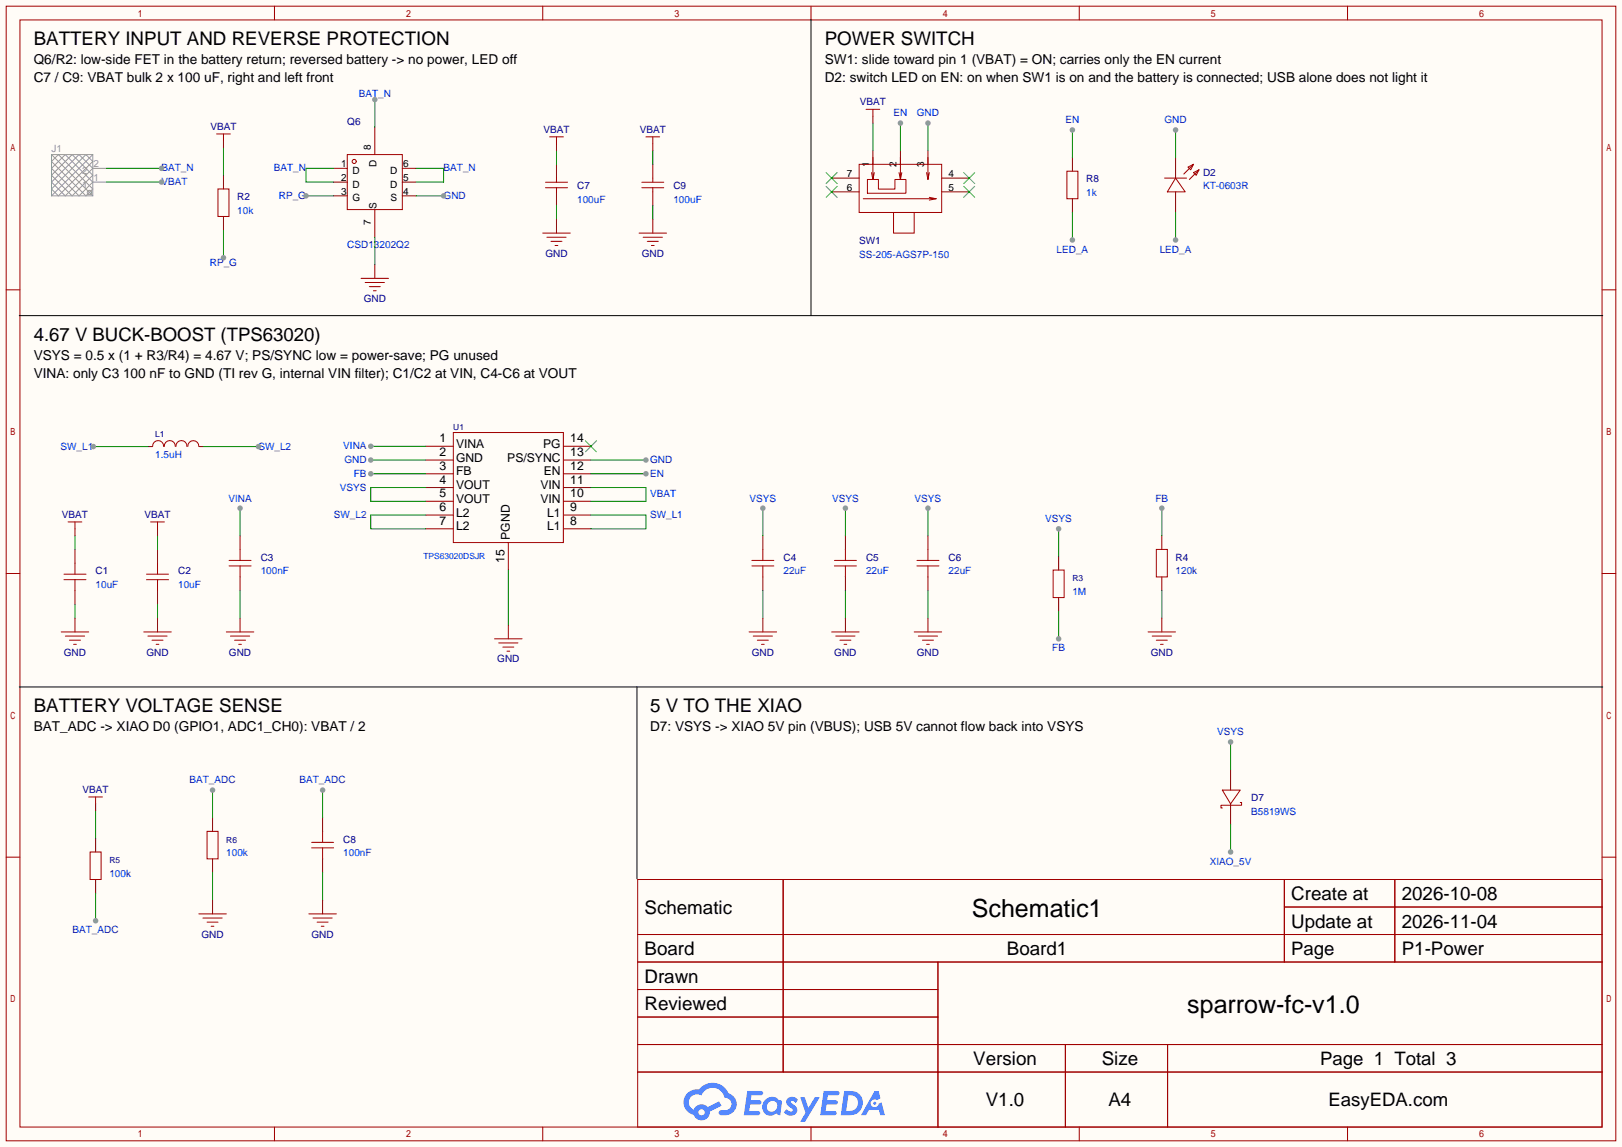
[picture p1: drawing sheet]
<svg xmlns="http://www.w3.org/2000/svg" width="299mm" height="212mm" viewBox="0 0 299 212" stroke-linecap="round" stroke-linejoin="round" font-family="sans-serif">
<path d="M0 0h299.5v211.8h-299.5z" fill="#fffcf7"/>
<g fill="none" stroke="#a10000" stroke-width=".18">
<path d="M1.1 1.1h297.2v209.6h-297.2zM3.7 3.7h292.1v204.5h-292.1zM50.7 1.1v2.6M100.2 1.1v2.6M149.7 1.1v2.6M199.3 1.1v2.6M248.8 1.1v2.6M1.1 53.5h2.6M295.8 53.5h2.5M1.1 105.9h2.6M295.8 105.9h2.5M1.1 158.3h2.6"/>
<path d="M295.8 158.3h2.5M117.7 162.4h178.1v45.8h-178.1zM117.7 172.6h178.1M117.7 177.7h178.1M144.6 162.4v35.6M173.2 177.7v30.5M237.1 162.4v15.3M237.1 167.5h58.7M257.5 162.4v15.3M117.7 182.8h55.5M117.7 192.9h178.1M117.7 187.8h55.5"/>
<path d="M117.7 198h178.1M196.7 192.9v15.3M215.6 192.9v15.3M50.7 208.2v2.5M100.2 208.2v2.5M149.7 208.2v2.5M199.3 208.2v2.5M248.8 208.2v2.5"/>
</g>
<g fill="#5487ff">
<path d="M145.5 202.8a1.3 1.3 0 0 1 1.8 .3l-.4 .6a.54 .54 0 0 0-.9-.2l.1 .2a1.58 1.58 0 0 1 1.1 1.6 1.43 1.43 0 0 1-2.5 .1l.5-.6a.64 .64 0 0 0 .5 .5 .64 .64 0 0 0 .7-.3l-.2-.2a1.6 1.6 0 0 1-1-1.6z"/>
<path d="M147.7 202.7h.9l.7 1.9 1.1-1.9h.9l-2.7 4.5h-.9l1-1.7z"/>
<path d="M138 201.5h1.6a1.31 1.31 0 0 1 1.2 .2 .4 .4 0 0 1-.3 .6h-1.8l-.1 .9h1.6a.4 .4 0 0 1 .4 .4 .4 .4 0 0 1-.4 .4h-1.7l-.2 1.2h.8a1.23 1.23 0 0 1 1.2 .2 .39 .39 0 0 1-.3 .6h-2.7z"/>
<path d="M152.1 201.5h1.6a1.32 1.32 0 0 1 1.3 .2 .39 .39 0 0 1-.4 .6h-1.7l-.2 .9h1.7a.4 .4 0 0 1 .3 .4 .4 .4 0 0 1-.4 .4h-1.7l-.2 1.2h.8a1.23 1.23 0 0 1 1.2 .2 .39 .39 0 0 1-.3 .6h-2.7z"/>
<path d="M161.5 201.5h.7l.4 1.3-.7 .4a.75 .75 0 0 0-1.1 .3 .75 .75 0 0 0 .5 1 .75 .75 0 0 0 .9-.6l.6-.3 .6 2.4h-.9l-.2-1h-1.9l-.5 1h-.9z"/>
<path d="M155.9 201.5l-.7 4.5h1.5a2.27 2.27 0 0 0 2.6-2.3 2.27 2.27 0 0 0-2.7-2.2zM156.6 202.3a1.5 1.5 0 0 1 1.8 1.5 1.5 1.5 0 0 1-1.9 1.4h-.3z"/>
<path d="M141.3 203.1a1.62 1.62 0 0 0-.4 2.1 1.62 1.62 0 0 0 2 .7l.4-.3 .3 .3 .5 .1 .3-2.5-.2-.3h-.4a1.58 1.58 0 0 0-2.5-.1zM141.9 203.6a.99 .99 0 0 1 1.6 .3 .99 .99 0 0 1-.9 1.4 .94 .94 0 0 1-1-.5 .94 .94 0 0 1 .3-1.2z"/>
<path d="M126.9 201.9a2.37 2.37 0 0 0 1.2 4 1.54 1.54 0 0 0 1.7 1 1.54 1.54 0 0 0 1.3-1.6l2.1-1.1-.5-.8-2 1.1a1.57 1.57 0 0 0-2.6 .4 1.5 1.5 0 0 1-.8-2.1 1.5 1.5 0 0 1 2.2-.5 2.23 2.23 0 0 1 2.3-1.4 2.23 2.23 0 0 1 2 1.8 1.16 1.16 0 0 1 1.2 1.1 1.16 1.16 0 0 1-1 1.3h-.7a.47 .47 0 0 0-.6 .3 .47 .47 0 0 0 .4 .6 2.23 2.23 0 0 0 2.3-.7 2.23 2.23 0 0 0 .4-2.3 2.16 2.16 0 0 0-1.3-1.1 3.2 3.2 0 0 0-5.4-.7l-1.2 .1zM129 205.4a.58 .58 0 0 1 1.1 0 .58 .58 0 0 1-1.1 0z"/>
<circle cx="161.5" cy="203.8" r=".28"/>
</g>
<g fill="none" stroke="#999" stroke-width=".18">
<path d="M9.5 29.8l1.3-1.2 6.3 6.3-1.2 1.3zM9.5 32.4l3.8-3.8 3.8 3.8-3.8 3.8zM9.5 33.6l5.1-5 2.5 2.5-5.1 5.1zM9.5 34.9l6.4-6.3 1.2 1.2-6.3 6.4zM9.5 28.6l7.6 7.6M9.5 28.6h7.6v7.6h-7.6zM12 28.6l5.1 5-2.5 2.6-5.1-5.1zM16.7 35.2l.1 .2M16.8 35.7l-.1 .2M17.1 28.6l-7.6 7.6M17.1 33.6h2.6M17.1 31.1h2.6"/>
<circle cx="16.5" cy="35.5" r=".38"/>
</g>
<g fill="none" stroke="#a10000" stroke-width=".18">
<path d="M40.2 34.9h2.1v5.1h-2.1zM64.1 28.6h10.2v10.1h-10.2zM100.7 33.7h4.1M100.7 34.7h4.1M102.7 32.9v.8M102.7 34.7v.7M118.5 33.7h4.1M118.5 34.7h4.1M120.5 32.9v.8M120.5 34.7v.7M197 31.6h2v5.1h-2zM215 32.9h4.1"/>
<path d="M217 32.9l1.8 2.5h-3.3zM219.3 30.9l1-.5-.5 1zM220.3 31.9l1.1-.5-.5 1zM220.3 30.4l-1.7 1.7M221.4 31.4l-1.8 1.7M83.7 79.9h20.3v20.3h-20.3zM28.2 82.5a1.01 1.01 0 0 1 1-1.1 1.01 1.01 0 0 1 1 1.1M30.3 82.5a1.01 1.01 0 0 1 1-1.1 1.01 1.01 0 0 1 1.1 1.1M32.5 82.5a1.01 1.01 0 0 1 1-1.1 1.01 1.01 0 0 1 1 1.1M34.7 82.5a1.01 1.01 0 0 1 1-1.1 1.01 1.01 0 0 1 1 1.1M11.8 107.1h4.1M11.8 106h4.1"/>
<path d="M13.8 104v2M13.8 107.1v2M27.1 107.1h4M27.1 106h4M29.1 104v2M29.1 107.1v2M42.3 104.5h4.1M42.3 103.5h4.1M44.3 101.5v2M44.3 104.5v2.1M138.8 104.5h4.1M138.8 103.5h4.1"/>
<path d="M140.8 101.5v2M140.8 104.5v2.1M154.1 104.5h4M154.1 103.5h4M156.1 101.5v2M156.1 104.5v2.1M169.3 104.5h4.1M169.3 103.5h4.1M171.3 101.5v2M171.3 104.5v2.1M194.4 105.3h2.1v5.1h-2.1zM213.5 101.5h2v5.1h-2z"/>
<path d="M16.6 157.4h2.1v5h-2.1zM38.2 153.5h2.1v5.1h-2.1zM57.5 156.6h4.1M57.5 155.6h4.1M59.6 153.5v2.1M59.6 156.6v2M225.7 145.9h3.3l-1.8 2.6zM229 148.2h.2v.5h-3.8v.5h.3"/>
<circle cx="65.4" cy="29.8" r=".38"/>
</g>
<g fill="none" stroke="#870000" stroke-width=".18">
<path d="M41.3 32.4v2.5M41.3 40v2.5M61.6 31.1h2.5M61.6 33.6h2.5M61.6 36.2h2.5M69.2 23.5v5.1M69.2 38.7v5.1M74.3 31.1h2.5M74.3 33.6h2.5M74.3 36.2h2.5M102.7 30.4v2.5M102.7 35.4v2.6"/>
<path d="M120.5 30.4v2.5M120.5 35.4v2.6M198 29.1v2.5M198 36.7v2.5M217 29.1v3.8M217 35.4v3.8M27.4 82.5h.8M36.8 82.5h.7M44.3 98.9v2.6M78.6 82.4h5.1M78.6 85h5.1M78.6 87.5h5.1"/>
<path d="M78.6 90h5.1M78.6 92.6h5.1M78.6 95.1h5.1M78.6 97.7h5.1M104 82.4h5.1M104 85h5.1M104 87.5h5.1M104 90h5.1M104 92.6h5.1M104 95.1h5.1M104 97.7h5.1M140.8 98.9v2.6"/>
<path d="M156.1 98.9v2.6M171.3 98.9v2.6M214.5 98.9v2.6M13.8 101.5v2.5M13.8 109.1v2.5M29.1 101.5v2.5M29.1 109.1v2.5M44.3 106.6v2.5M93.9 100.2v5.1M140.8 106.6v2.5M156.1 106.6v2.5M171.3 106.6v2.5"/>
<path d="M195.5 102.7v2.6M195.5 110.4v2.5M214.5 106.6v2.5M17.7 154.8v2.6M39.2 151v2.5M39.2 158.6v2.6M59.6 151v2.5M59.6 158.6v2.6M227.2 142.1v3.8M227.2 148.5v3.8M17.7 162.4v2.6"/>
</g>
<path d="M108.1 81.4l2 2M110.1 81.4l-2 2" fill="none" stroke="#3c3" stroke-width=".18"/>
<path d="M19.7 33.6h10.1" fill="none" stroke="#008700" stroke-width=".18"/>
<circle cx="29.8" cy="33.6" r=".51" fill="#999"/>
<path d="M19.7 31.1h10.1" fill="none" stroke="#008700" stroke-width=".18"/>
<circle cx="29.8" cy="31.1" r=".51" fill="#999"/>
<path d="M56.5 36.2h5.1M61.6 31.1h-5.1v2.5h5.1" fill="none" stroke="#008700" stroke-width=".18"/>
<circle cx="56.5" cy="36.2" r=".51" fill="#999"/>
<path d="M76.8 36.2h5.1" fill="none" stroke="#008700" stroke-width=".18"/>
<circle cx="81.9" cy="36.2" r=".51" fill="#999"/>
<path d="M69.2 18.4v5.1M76.8 31.1h5.1v2.5h-5.1M69.2 43.8v5.1" fill="none" stroke="#008700" stroke-width=".18"/>
<path d="M69.2 48.9v2.5" fill="none" stroke="#870000" stroke-width=".18"/>
<path d="M66.7 51.4h5M67.4 52.2h3.6M68.2 52.9h2M68.9 53.7h.6" fill="none" stroke="#a10000" stroke-width=".18"/>
<circle cx="69.2" cy="18.4" r=".51" fill="#999"/>
<path d="M41.3 42.5v5.1" fill="none" stroke="#008700" stroke-width=".18"/>
<circle cx="41.3" cy="47.6" r=".51" fill="#999"/>
<path d="M41.3 27.3v5.1M68.5 82.4h10.1" fill="none" stroke="#008700" stroke-width=".18"/>
<path d="M41.3 26v1.3" fill="none" stroke="#870000" stroke-width=".18"/>
<path d="M40 24.7h2.5M41.3 24.7v1.3" fill="none" stroke="#a10000" stroke-width=".18"/>
<circle cx="68.5" cy="82.4" r=".51" fill="#999"/>
<path d="M68.5 85h10.1" fill="none" stroke="#008700" stroke-width=".18"/>
<circle cx="68.5" cy="85" r=".51" fill="#999"/>
<path d="M68.5 87.5h10.1" fill="none" stroke="#008700" stroke-width=".18"/>
<circle cx="68.5" cy="87.5" r=".51" fill="#999"/>
<path d="M78.6 90h-10.1v2.6h10.1M78.6 95.1h-10.1v2.6h10.1M109.1 95.1h10.2v2.6h-10.2M109.1 85h10.2" fill="none" stroke="#008700" stroke-width=".18"/>
<circle cx="119.3" cy="85" r=".51" fill="#999"/>
<path d="M37.5 82.5h10.2M93.9 105.3v10.1" fill="none" stroke="#008700" stroke-width=".18"/>
<path d="M93.9 115.4v2.6" fill="none" stroke="#870000" stroke-width=".18"/>
<path d="M91.3 118h5.1M92.1 118.7h3.5M92.8 119.5h2.1M93.6 120.3h.5" fill="none" stroke="#a10000" stroke-width=".18"/>
<circle cx="47.7" cy="82.5" r=".51" fill="#999"/>
<path d="M17.2 82.5h10.2" fill="none" stroke="#008700" stroke-width=".18"/>
<circle cx="17.2" cy="82.5" r=".51" fill="#999"/>
<path d="M13.8 98.9v2.6M29.1 98.9v2.6M44.3 93.9v5M13.8 111.6v2.6M29.1 111.6v2.6M44.3 109.1v5.1" fill="none" stroke="#008700" stroke-width=".18"/>
<path d="M13.8 97.7v1.2M29.1 97.7v1.2M13.8 114.2v2.5M29.1 114.2v2.5M44.3 114.2v2.5" fill="none" stroke="#870000" stroke-width=".18"/>
<g fill="none" stroke="#a10000" stroke-width=".18">
<path d="M12.6 96.4h2.5M13.8 96.4v1.3M27.8 96.4h2.6M29.1 96.4v1.3M11.3 116.7h5.1M12.1 117.5h3.5M12.8 118.2h2.1M13.6 119h.5M26.5 116.7h5.1M27.3 117.5h3.6M28.1 118.2h2M28.8 119h.5"/>
<path d="M41.8 116.7h5.1M42.5 117.5h3.6M43.3 118.2h2M44.1 119h.5"/>
</g>
<circle cx="44.3" cy="93.9" r=".51" fill="#999"/>
<path d="M140.8 93.9v5" fill="none" stroke="#008700" stroke-width=".18"/>
<circle cx="140.8" cy="93.9" r=".51" fill="#999"/>
<path d="M156.1 93.9v5M140.8 109.1v5.1" fill="none" stroke="#008700" stroke-width=".18"/>
<path d="M140.8 114.2v2.5" fill="none" stroke="#870000" stroke-width=".18"/>
<path d="M138.3 116.7h5.1M139.1 117.5h3.5M139.8 118.2h2.1M140.6 119h.5" fill="none" stroke="#a10000" stroke-width=".18"/>
<circle cx="156.1" cy="93.9" r=".51" fill="#999"/>
<path d="M171.3 93.9v5M156.1 109.1v5.1" fill="none" stroke="#008700" stroke-width=".18"/>
<path d="M156.1 114.2v2.5" fill="none" stroke="#870000" stroke-width=".18"/>
<path d="M153.5 116.7h5.1M154.3 117.5h3.6M155.1 118.2h2M155.8 119h.5" fill="none" stroke="#a10000" stroke-width=".18"/>
<circle cx="171.3" cy="93.9" r=".51" fill="#999"/>
<path d="M171.3 109.1v5.1M195.5 112.9v5.1" fill="none" stroke="#008700" stroke-width=".18"/>
<path d="M171.3 114.2v2.5" fill="none" stroke="#870000" stroke-width=".18"/>
<path d="M168.8 116.7h5.1M169.5 117.5h3.6M170.3 118.2h2M171.1 119h.5" fill="none" stroke="#a10000" stroke-width=".18"/>
<circle cx="195.5" cy="118" r=".51" fill="#999"/>
<path d="M195.5 97.7v5" fill="none" stroke="#008700" stroke-width=".18"/>
<circle cx="195.5" cy="97.7" r=".51" fill="#999"/>
<path d="M214.5 93.9v5M214.5 109.1v5.1" fill="none" stroke="#008700" stroke-width=".18"/>
<path d="M214.5 114.2v2.5" fill="none" stroke="#870000" stroke-width=".18"/>
<path d="M212 116.7h5M212.7 117.5h3.6M213.5 118.2h2M214.2 119h.6" fill="none" stroke="#a10000" stroke-width=".18"/>
<circle cx="214.5" cy="93.9" r=".51" fill="#999"/>
<path d="M227.2 137v5.1" fill="none" stroke="#008700" stroke-width=".18"/>
<circle cx="227.2" cy="137" r=".51" fill="#999"/>
<path d="M227.2 152.3v5.1" fill="none" stroke="#008700" stroke-width=".18"/>
<circle cx="227.2" cy="157.4" r=".51" fill="#999"/>
<path d="M102.7 27.8v2.6M102.7 38v2.5M120.5 27.8v2.6M120.5 38v2.5M17.7 165v5.1" fill="none" stroke="#008700" stroke-width=".18"/>
<path d="M102.7 26.5v1.3M120.5 26.5v1.3M102.7 40.5v2.6M120.5 40.5v2.6" fill="none" stroke="#870000" stroke-width=".18"/>
<path d="M101.5 25.3h2.5M102.7 25.3v1.2M119.3 25.3h2.5M120.5 25.3v1.2M100.2 43.1h5.1M101 43.8h3.5M101.7 44.6h2.1M102.5 45.3h.5M118 43.1h5.1M118.7 43.8h3.6M119.5 44.6h2M120.3 45.3h.5" fill="none" stroke="#a10000" stroke-width=".18"/>
<circle cx="17.7" cy="170.1" r=".51" fill="#999"/>
<path d="M17.7 149.7v5.1M39.2 145.9v5.1M39.2 161.2v5" fill="none" stroke="#008700" stroke-width=".18"/>
<path d="M17.7 148.5v1.2M39.2 166.2v2.6" fill="none" stroke="#870000" stroke-width=".18"/>
<path d="M16.4 147.2h2.5M17.7 147.2v1.3M36.7 168.8h5.1M37.5 169.5h3.5M38.2 170.3h2.1M39 171.1h.5" fill="none" stroke="#a10000" stroke-width=".18"/>
<circle cx="39.2" cy="145.9" r=".51" fill="#999"/>
<path d="M59.6 145.9v5.1M59.6 161.2v5" fill="none" stroke="#008700" stroke-width=".18"/>
<path d="M59.6 166.2v2.6" fill="none" stroke="#870000" stroke-width=".18"/>
<path d="M57 168.8h5.1M57.8 169.5h3.5M58.5 170.3h2.1M59.3 171.1h.5" fill="none" stroke="#a10000" stroke-width=".18"/>
<circle cx="59.6" cy="145.9" r=".51" fill="#999"/>
<path d="M198 39.2v5.1" fill="none" stroke="#008700" stroke-width=".18"/>
<circle cx="198" cy="44.3" r=".51" fill="#999"/>
<path d="M217 24v5.1" fill="none" stroke="#008700" stroke-width=".18"/>
<circle cx="217" cy="24" r=".51" fill="#999"/>
<path d="M217 39.2v5.1" fill="none" stroke="#008700" stroke-width=".18"/>
<circle cx="217" cy="44.3" r=".51" fill="#999"/>
<path d="M109.1 87.5h10.2" fill="none" stroke="#008700" stroke-width=".18"/>
<circle cx="119.3" cy="87.5" r=".51" fill="#999"/>
<g fill="none" stroke="#a10000" stroke-width=".18">
<path d="M158.6 30.4h15.3v8.8h-15.3zM159.9 20.2h2.5M160.1 33.1h2.1v1.8h3v-1.8h2.1v2.6h-7.2zM160.9 31.9l.3 1.2M161.2 29.1v4l.2-1.2M161.2 20.2v1.3M165 39.2h3.8v3.9h-3.8zM166 31.9l.2 1.2M166.2 29.1v4l.3-1.2M171.1 31.9l.2 1.2M171.3 29.1v4l.3-1.2M171.6 36.4l1.2 .3h-13.4"/>
<path d="M172.8 36.7l-1.2 .3"/>
</g>
<path d="M153.5 32.9h5.1M153.5 35.4h5.1M161.2 21.5v1.2M161.2 27.8v2.6M166.2 27.8v2.6M171.3 27.8v2.6M173.9 32.9h5M173.9 35.4h5" fill="none" stroke="#870000" stroke-width=".18"/>
<path d="M152.5 34.4l2.1 2M152.5 31.9l2.1 2M154.6 34.4l-2.1 2M154.6 31.9l-2.1 2M177.9 31.9l2.1 2M177.9 34.4l2.1 2M180 31.9l-2.1 2M180 34.4l-2.1 2" fill="none" stroke="#3c3" stroke-width=".18"/>
<path d="M161.2 22.7v5.1M166.2 22.7v5.1" fill="none" stroke="#008700" stroke-width=".18"/>
<circle cx="166.2" cy="22.7" r=".51" fill="#999"/>
<path d="M171.3 22.7v5.1" fill="none" stroke="#008700" stroke-width=".18"/>
<circle cx="171.3" cy="22.7" r=".51" fill="#999"/>
<path d="M198 24v5.1M109.1 90h10.2v2.6h-10.2" fill="none" stroke="#008700" stroke-width=".18"/>
<circle cx="198" cy="24" r=".51" fill="#999"/>
<path d="M149.7 3.6v54.7M3.6 58.3h292.3M3.6 126.9h292.3M117.6 126.9v35.4" fill="none" stroke="#000" stroke-width=".18"/>
<g font-size="4.6">
<text x="179.4" y="169.4">Schematic1</text>
<text x="219.2" y="187.1">sparrow-fc-v1.0</text>
</g>
<g font-size="3.5">
<text x="6.2" y="8.3">BATTERY INPUT AND REVERSE PROTECTION</text>
<text x="152.3" y="8.3">POWER SWITCH</text>
<text x="6.2" y="131.5">BATTERY VOLTAGE SENSE</text>
<text x="120" y="131.5">5 V TO THE XIAO</text>
<text x="238.4" y="166.2">Create at</text>
<text x="258.8" y="166.2">2026-10-08</text>
<text x="119" y="168.8">Schematic</text>
<text x="238.4" y="171.3">Update at</text>
<text x="258.8" y="171.3">2026-11-04</text>
<text x="119" y="176.4">Board</text>
<text x="185.9" y="176.4">Board1</text>
<text x="258.8" y="176.4">P1-Power</text>
<text x="119" y="181.5">Drawn</text>
<text x="119" y="186.6">Reviewed</text>
<text x="179.7" y="196.7">Version</text>
<text x="203.4" y="196.7">Size</text>
<text x="182" y="204.3">V1.0</text>
<text x="204.7" y="204.3">A4</text>
</g>
<g font-size="3.4">
<text x="6.2" y="62.9">4.67 V BUCK-BOOST (TPS63020)</text>
<text x="238.4" y="176.4">Page</text>
<text x="243.7" y="196.7">Page 1 Total 3</text>
<text x="245.3" y="204.3">EasyEDA.com</text>
</g>
<g font-size="2.5">
<text x="6.2" y="11.8">Q6/R2: low-side FET in the battery return; reversed battery -&gt; no power, LED off</text>
<text x="152.3" y="11.8">SW1: slide toward pin 1 (VBAT) = ON; carries only the EN current</text>
<text x="6.2" y="15.1">C7 / C9: VBAT bulk 2 x 100 uF, right and left front</text>
<text x="152.3" y="15.1">D2: switch LED on EN: on when SW1 is on and the battery is connected; USB alone does not light it</text>
<text x="6.2" y="66.4">VSYS = 0.5 x (1 + R3/R4) = 4.67 V; PS/SYNC low = power-save; PG unused</text>
<text x="6.2" y="69.8">VINA: only C3 100 nF to GND (TI rev G, internal VIN filter); C1/C2 at VIN, C4-C6 at VOUT</text>
<text x="6.2" y="135">BAT_ADC -&gt; XIAO D0 (GPIO1, ADC1_CH0): VBAT / 2</text>
<text x="120" y="135">D7: VSYS -&gt; XIAO 5V pin (VBUS); USB 5V cannot flow back into VSYS</text>
</g>
<g font-size="2.2">
<text x="81.2" y="81.7">1</text>
<text x="84.2" y="82.7">VINA</text>
<text x="100.3" y="82.7">PG</text>
<text x="105.3" y="81.7">14</text>
<text x="81.2" y="84.2">2</text>
<text x="81.2" y="86.8">3</text>
<text x="81.2" y="89.3">4</text>
<text x="84.2" y="85.3">GND</text>
<text x="84.2" y="87.8">FB</text>
<text x="93.6" y="85.3">PS/SYNC</text>
<text x="100.4" y="87.8">EN</text>
<text x="105.3" y="89.3">11</text>
<text x="105.3" y="86.8">12</text>
<text x="105.3" y="84.2">13</text>
<text x="81.2" y="91.9">5</text>
<text x="81.2" y="94.4">6</text>
<text x="84.2" y="90.3">VOUT</text>
<text x="84.2" y="92.9">VOUT</text>
<text x="84.2" y="95.4">L2</text>
<text x="99.8" y="92.9">VIN</text>
<text x="99.8" y="90.3">VIN</text>
<text x="101" y="95.4">L1</text>
<text x="105.3" y="94.4">9</text>
<text x="105.3" y="91.9">10</text>
<text x="81.2" y="96.9">7</text>
<text x="84.2" y="98">L2</text>
<text x="94.2" y="99.7" transform="rotate(-90 94.2 99.7)">PGND</text>
<text x="101" y="98">L1</text>
<text x="105.3" y="96.9">8</text>
<text x="93.1" y="104" transform="rotate(-90 93.1 104)">15</text>
</g>
<g font-size="1.8" fill="#00f">
<text x="66.2" y="17.9">BAT_N</text>
<text x="165" y="21.5">EN</text>
<text x="169.3" y="21.5">GND</text>
<text x="196.7" y="22.8">EN</text>
<text x="215" y="22.8">GND</text>
<text x="29.8" y="31.6">BAT_N</text>
<text x="29.8" y="34.2">VBAT</text>
<text x="50.5" y="31.6">BAT_N</text>
<text x="81.9" y="31.6">BAT_N</text>
<text x="222.1" y="35">KT-0603R</text>
<text x="43.8" y="39.5">10k</text>
<text x="51.5" y="36.7">RP_G</text>
<text x="81.9" y="36.7">GND</text>
<text x="106.6" y="37.5">100uF</text>
<text x="124.3" y="37.5">100uF</text>
<text x="200.5" y="36.2">1k</text>
<text x="64.1" y="45.9">CSD13202Q2</text>
<text x="158.6" y="47.7">SS-205-AGS7P-150</text>
<text x="195.1" y="46.7">LED_A</text>
<text x="214.1" y="46.7">LED_A</text>
<text x="38.7" y="49.2">RP_G</text>
<text x="11.2" y="83">SW_L1</text>
<text x="47.7" y="83">SW_L2</text>
<text x="63.4" y="83">VINA</text>
<text x="28.7" y="84.6">1.5uH</text>
<text x="63.6" y="85.5">GND</text>
<text x="65.3" y="88.1">FB</text>
<text x="120" y="85.5">GND</text>
<text x="120" y="88.1">EN</text>
<text x="42.2" y="92.6">VINA</text>
<text x="61.6" y="95.7">SW_L2</text>
<text x="62.8" y="90.6">VSYS</text>
<text x="120" y="95.7">SW_L1</text>
<text x="120" y="91.9">VBAT</text>
<text x="138.4" y="92.6">VSYS</text>
<text x="153.6" y="92.6">VSYS</text>
<text x="168.9" y="92.6">VSYS</text>
<text x="213.3" y="92.6">FB</text>
<text x="193" y="96.4">VSYS</text>
<text x="48.1" y="106.1">100nF</text>
<text x="144.7" y="106.1">22uF</text>
<text x="159.9" y="106.1">22uF</text>
<text x="175.1" y="106.1">22uF</text>
<text x="217" y="106.1">120k</text>
<text x="17.7" y="108.6">10uF</text>
<text x="32.9" y="108.6">10uF</text>
<text x="198" y="109.9">1M</text>
<text x="194.3" y="120.3">FB</text>
<text x="224.7" y="135.8">VSYS</text>
<text x="35" y="144.7">BAT_ADC</text>
<text x="55.3" y="144.7">BAT_ADC</text>
<text x="231" y="150.5">B5819WS</text>
<text x="20.2" y="162">100k</text>
<text x="41.8" y="158.2">100k</text>
<text x="63.4" y="158.2">100nF</text>
<text x="223.4" y="159.7">XIAO_5V</text>
<text x="13.4" y="172.4">BAT_ADC</text>
</g>
<g font-size="1.8" fill="#000080">
<text x="64.1" y="23">Q6</text>
<text x="158.7" y="19.5">VBAT</text>
<text x="38.8" y="24">VBAT</text>
<text x="100.3" y="24.6">VBAT</text>
<text x="118.1" y="24.6">VBAT</text>
<text x="106.6" y="35">C7</text>
<text x="124.3" y="35">C9</text>
<text x="200.5" y="33.7">R8</text>
<text x="222.1" y="32.4">D2</text>
<text x="43.8" y="37">R2</text>
<text x="100.7" y="47.4">GND</text>
<text x="118.5" y="47.4">GND</text>
<text x="158.6" y="45.1">SW1</text>
<text x="67.1" y="55.8">GND</text>
<text x="11.4" y="95.7">VBAT</text>
<text x="26.7" y="95.7">VBAT</text>
<text x="17.7" y="106.1">C1</text>
<text x="32.9" y="106.1">C2</text>
<text x="48.1" y="103.6">C3</text>
<text x="144.7" y="103.6">C4</text>
<text x="159.9" y="103.6">C5</text>
<text x="175.1" y="103.6">C6</text>
<text x="217" y="103.6">R4</text>
<text x="11.8" y="121.1">GND</text>
<text x="27" y="121.1">GND</text>
<text x="42.3" y="121.1">GND</text>
<text x="91.8" y="122.3">GND</text>
<text x="138.8" y="121.1">GND</text>
<text x="154" y="121.1">GND</text>
<text x="169.3" y="121.1">GND</text>
<text x="212.4" y="121.1">GND</text>
<text x="15.2" y="146.5">VBAT</text>
<text x="231" y="148">D7</text>
<text x="63.4" y="155.6">C8</text>
<text x="37.2" y="173.1">GND</text>
<text x="57.5" y="173.1">GND</text>
</g>
<g font-size="1.8" fill="#999">
<text x="9.5" y="28.1">J1</text>
<text x="15.2" y="34.7">1</text>
<text x="15.2" y="32.1">2</text>
<text x="17.3" y="33.4">1</text>
<text x="17.3" y="30.9">2</text>
</g>
<g font-size="1.8">
<text x="68.5" y="27.8" transform="rotate(-90 68.5 27.8)">8</text>
<text x="63" y="30.9">1</text>
<text x="63" y="33.4">2</text>
<text x="63" y="35.9">3</text>
<text x="65.1" y="32.1">D</text>
<text x="65.1" y="34.7">D</text>
<text x="69.5" y="30.9" transform="rotate(-90 69.5 30.9)">D</text>
<text x="72" y="34.7">D</text>
<text x="72" y="32.1">D</text>
<text x="74.4" y="35.9">4</text>
<text x="74.4" y="33.4">5</text>
<text x="74.4" y="30.9">6</text>
<text x="156.3" y="35.2">6</text>
<text x="156.3" y="32.7">7</text>
<text x="160.4" y="30.8" transform="rotate(-90 160.4 30.8)">1</text>
<text x="165.5" y="30.8" transform="rotate(-90 165.5 30.8)">2</text>
<text x="170.6" y="30.8" transform="rotate(-90 170.6 30.8)">3</text>
<text x="175.1" y="32.7">4</text>
<text x="175.1" y="35.2">5</text>
<text x="65.1" y="37.2">G</text>
<text x="68.5" y="41.5" transform="rotate(-90 68.5 41.5)">7</text>
<text x="69.5" y="38.7" transform="rotate(-90 69.5 38.7)">S</text>
<text x="72.1" y="37.2">S</text>
</g>
<g font-size="1.6" fill="#000080">
<text x="28.7" y="80.7">L1</text>
<text x="83.7" y="79.4">U1</text>
<text x="198" y="107.4">R3</text>
<text x="41.8" y="155.6">R6</text>
<text x="20.2" y="159.4">R5</text>
</g>
<text font-size="1.6" fill="#00f" x="78.2" y="103.3">TPS63020DSJR</text>
</svg>
